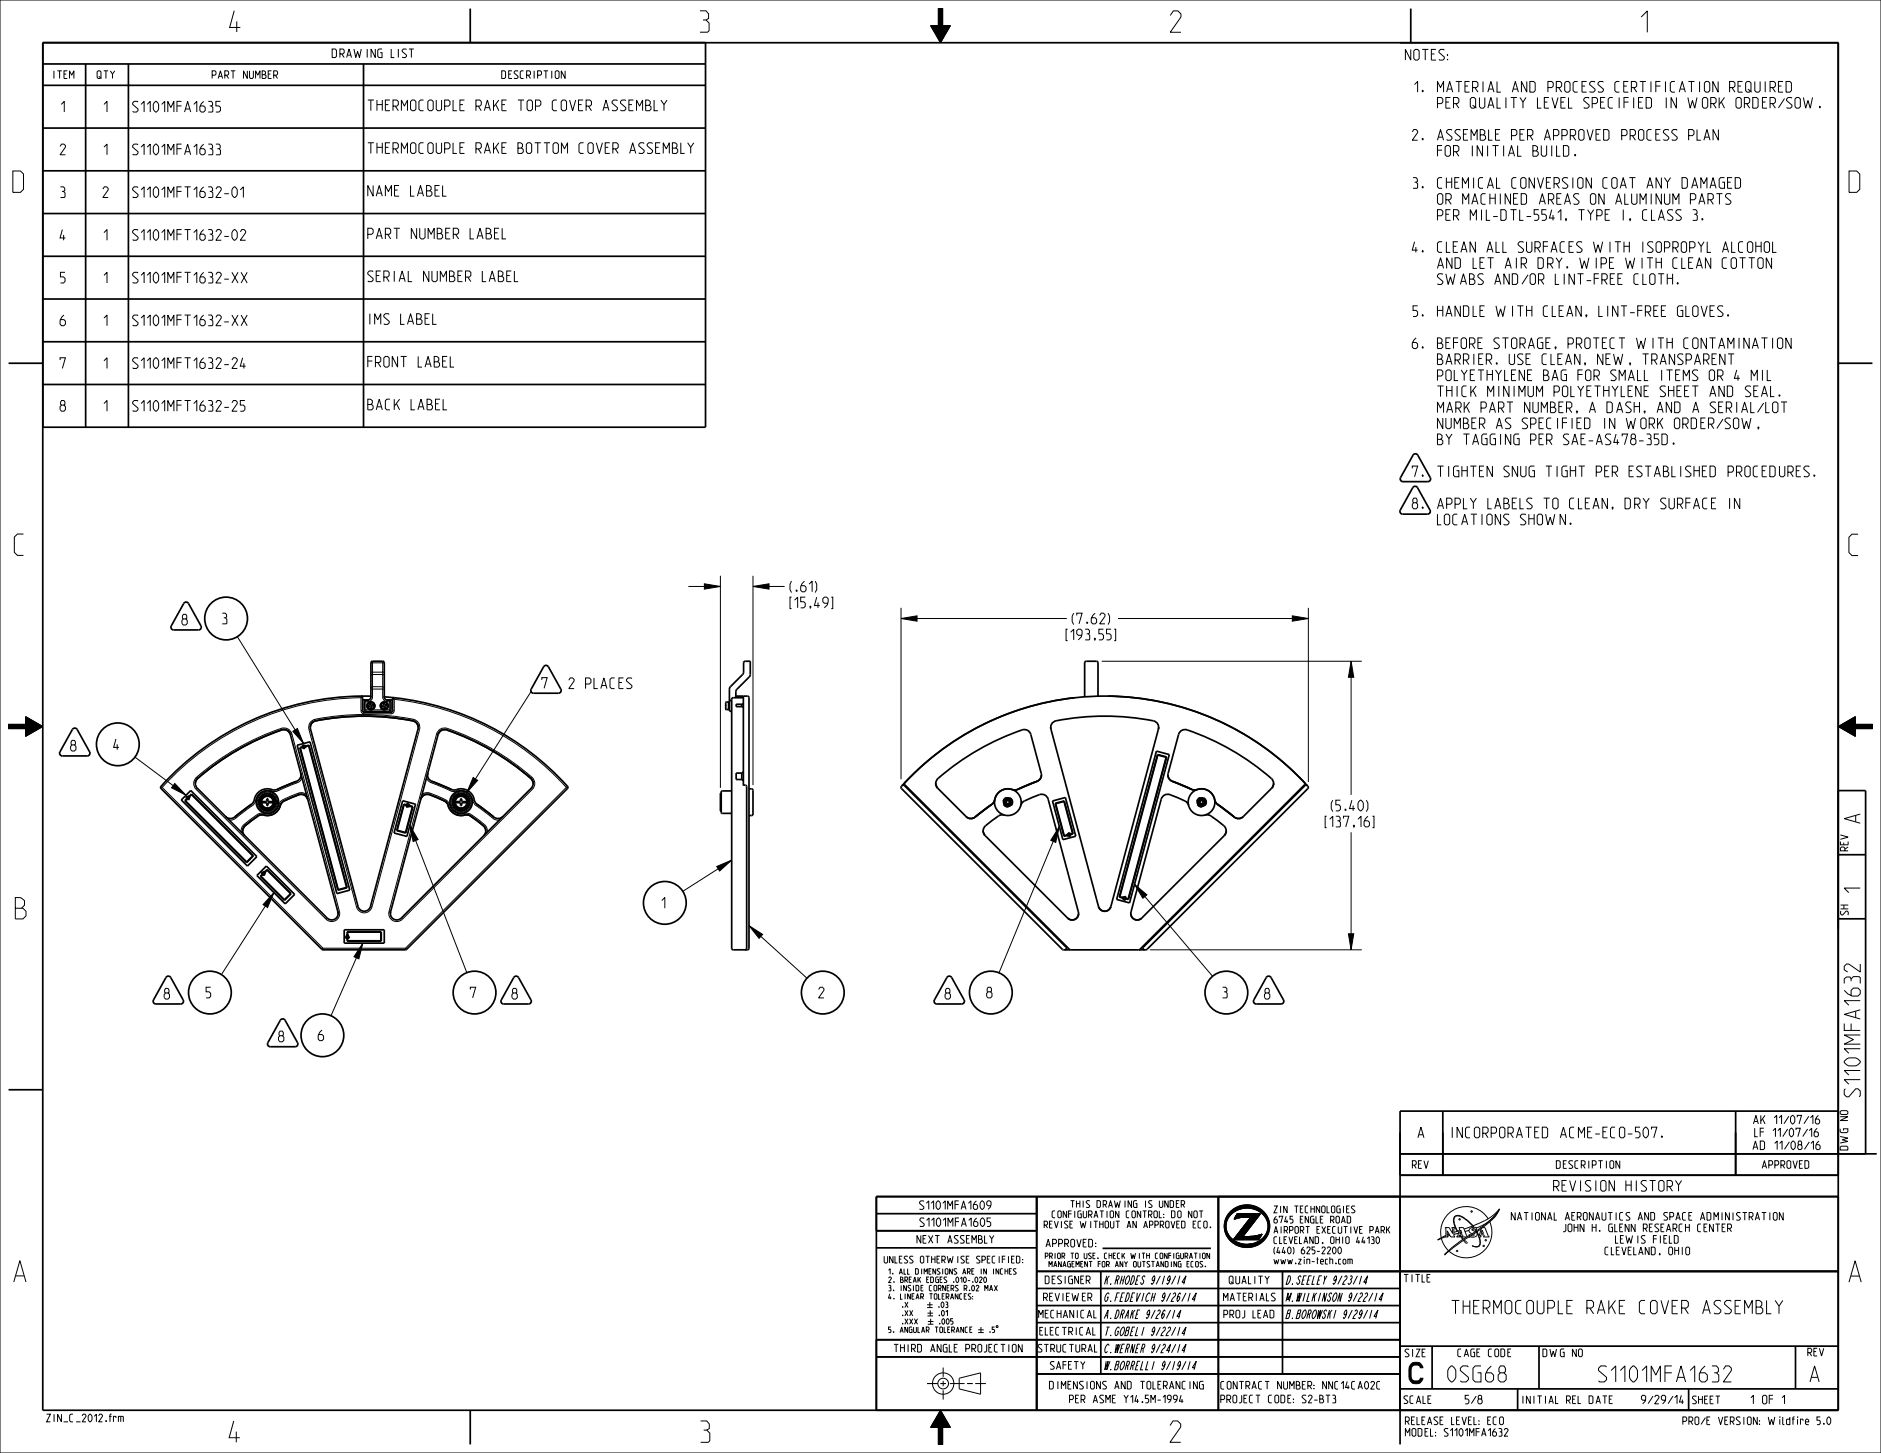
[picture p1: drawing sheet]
<svg xmlns="http://www.w3.org/2000/svg" width="559mm" height="432mm" viewBox="0 0 559 432" stroke-linecap="round" stroke-linejoin="round" font-family="sans-serif">
<g fill="none" stroke="#000" stroke-width=".3">
<path d="M0 0h558.8v431.8h-558.8zM278.8 2.5h1.2v5.1h2.3l-2.9 5.1-2.9-5.1h2.3zM526.3 76.6v3.2l-1.6-3.2v3.2M522.3 126.9l.2 .1-.1 .2zM522.5 127.1l-.2 .5M204.5 174.3h9.5M209.3 173.5l4.7 .8-4.7 .8zM214 171.1v63M223.7 174.3l4.8-.8v1.6zM223.7 171.1v62.2M223.7 174.3h9.4M70.5 189.2l19.7 31.8"/>
<path d="M110.2 199.7h4M110.2 197h4M110.7 196.5v10.6M113.7 196.5v10.6M267.7 183.8l4.7-.8v1.6zM267.7 180.6v51M267.7 183.8h49.2M327.3 196.5h77.3M332.1 183.8h56.6M383.9 183l4.8 .8-4.8 .8zM388.7 180.6v51.8M401.4 196.5l.8 4.8h-1.6z"/>
<path d="M401.4 196.5v39.7M2.5 215.3h5.1v-2.3l5.1 2.9-5.1 2.9v-2.3h-5.1zM83.5 216.5a2.46 2.46 0 0 1 3.2 1.6M83.5 216.5a75.9 75.9 0 0 0-25.1 14.5M83.5 216.5l.2 .4M86.7 218.1l14.1 52.8M86.7 218.1l-.4 .2M87 217.3l1.4-.8 1.8 4.5zM91.8 216.8l14.1 52.7M92.2 216.7l-.4 .1M93.7 213.7a2.46 2.46 0 0 0-1.9 3.1M93.7 213.7a75.9 75.9 0 0 1 29 0"/>
<path d="M93.7 213.7l.1 .5M107.2 206.9v.4M107.2 211.2a.95 .95 0 0 0 1 .9M107.2 207.3a80.9 80.9 0 0 0-59 26.7M107.2 207.3v3.9M107.2 211.2h.5M107.2 207.3h.5M108.2 211.7v.4M108.2 212.1h8M108.2 210.9h7.9M108.2 208.6h1M108.7 208.1v3.3"/>
<path d="M109.2 208.1v.5M110.2 200.8l.5-.3h3.1l.4 .3M110.2 204.4l.5-.3h3.1l.4 .3M110.2 207.1h.5M110.2 204.8h4M110.7 207.1a1.47 1.47 0 0 1-1.5 1.5M113.7 207.1a1.47 1.47 0 0 0 1.5 1.5M113.7 207.1h.5M115.2 208.1v.5M115.2 208.6h.9M115.7 208.1v3.3M116.2 211.7v.4"/>
<path d="M116.6 211.2h.5M116.6 207.8h.5M117.1 207.8a80.9 80.9 0 0 1 51.1 26.2M117.1 211.2a.95 .95 0 0 1-.9 .9M117.1 207.8v3.4M117.2 207.4l-.1 .4M122.7 213.7a2.46 2.46 0 0 1 1.9 3.1M122.7 213.7l-.1 .5M124.2 216.7l.4 .1M124.6 216.8l-14.1 52.7M129.7 218.1l-14.1 52.8M129.7 218.1l.5 .2"/>
<path d="M132.9 216.5a75.9 75.9 0 0 1 25.1 14.5M132.9 216.5a2.46 2.46 0 0 0-3.2 1.6M132.9 216.5l-.2 .4M157.8 205.5l-19.1 30M546.1 215.9l5.1-2.9v2.3h5.1v1.2h-5.1v2.3zM40.1 225l15.2 11.3M47.8 233.7l.4 .3M48.2 234l-.4 .3M48.2 234l47.8 47.8M51.9 232.8l3.4 3.5-4.3-2.2zM58.3 234.6l38.6 38.6M58.4 231a2.46 2.46 0 0 0-.1 3.6"/>
<path d="M58.4 231l.3 .3M58.6 234.2l-.3 .4M74.7 239l.3 .4M75 239.4l-5 3.8M75.5 237.7l.5 .1M76 237.8l-.5 1.1-.5 .5M80.7 235.1a3.5 3.5 0 0 0-4.7 2.7M80.8 234.7l-.1 .4M82.4 234.6l.2 .4M82.6 235l-1.2 .3-.7-.2M82.8 239.2a3.5 3.5 0 0 1-4.3 2.5M82.8 239.2l.5 .1"/>
<path d="M84.2 237.6l-1 .8-.4 .8M84.2 237.6l.2 .4M88.1 232.2l.2 .4M88.3 232.6l-5.7 2.4M88.6 235.7l1-.1 1.4 .5M88.6 235.7l-4.4 1.9M88.6 235.7l.2 .5M89.7 231.2l-.7 1-.7 .4M126.7 231.2l.7 1 .8 .4M127.8 235.7l4.5 1.9M127.8 235.7l-1-.1-1.4 .5M127.8 235.7l-.2 .5"/>
<path d="M128.2 232.6l5.6 2.4M128.3 232.2l-.1 .4M132.3 237.6l.9 .8 .4 .8M132.3 237.6l-.2 .4M133.6 239.2a3.5 3.5 0 0 0 4.3 2.5M133.6 239.2l-.5 .1M133.8 235l1.2 .3 .8-.2M134 234.6l-.2 .4M135.6 234.7l.2 .4M135.8 235.1a3.5 3.5 0 0 1 4.6 2.7M140.4 237.8l.5 1.1 .6 .5M140.6 231.1l1.3 .8-3.2 3.6z"/>
<path d="M140.9 237.7l-.5 .1M141.5 239.4l4.9 3.8M141.7 239l-.2 .4M157.8 234.2l.3 .4M158 231a2.46 2.46 0 0 1 .1 3.6M158 231l-.3 .3M158.1 234.6l-38.5 38.6M168.2 234l-47.7 47.8M168.2 234l.4 .3M168.6 233.7l-.4 .3M69.7 242.8l.3 .4M70 243.2l-1.1 .5h-.8"/>
<path d="M72.5 245l-.8 1.3v1M72.5 245l.3 .4M76.4 242.1l-3.9 2.9M76.4 242.1l.3 .4M78.5 241.7h-1.3l-.8 .4M78.5 241.7l-.2 .5M121.8 245.3l2.4 4.2-1.5 .6zM121.8 245.3l16.9 43.7M137.9 241.7h1.3l.8 .4M137.9 241.7l.2 .5M140 242.1l3.9 2.9M140 242.1l-.3 .4"/>
<path d="M143.9 245l.6 .8 .3 1.5M143.9 245l-.3 .4M146.4 243.2l1.1 .5h.8M146.7 242.8l-.3 .4M212.9 257.5l4.5-1.9-3.6 3.2zM217.4 255.6l-14.5 9.3M314.7 245.6l-1.1 4.7-1.4-.6zM314.7 245.6l-17.9 43.5M401.4 247.3v35M81.4 265.3l-1.9 4.4-1.3-.9zM81.4 265.3l-15.6 24.3M97.2 272.8l-.3 .4"/>
<path d="M100.8 270.9a2.38 2.38 0 0 1-1.1 2.6 2.38 2.38 0 0 1-2.8-.3M100.8 270.9l-.4 .1M105.9 269.5a2.38 2.38 0 0 0 2.3 1.8 2.38 2.38 0 0 0 2.3-1.8M106.4 269.4l-.5 .1M110 269.4l.5 .1M115.6 270.9a2.38 2.38 0 0 0 1.1 2.6 2.38 2.38 0 0 0 2.9-.3M115.6 270.9l.4 .1M119.2 272.8l.4 .4M222.5 275.1l4.1 2.6-1.1 1.2zM222.5 275.1l17.2 15.6M337 262.8l3.7 3.1-1.2 1zM337 262.8l23.2 27.3"/>
<path d="M400.6 277.5h1.6l-.8 4.8zM96 281.8h24.5M96 281.8v.5M96 281.8l-.4 .3M107.8 280.3l-1.2 4.7-1.4-.7zM107.8 280.3l-9.5 21.6M120.5 281.8l.3 .3M120.5 281.8v.5M341.6 282.3h63M366.2 359.4a6.7 6.7 0 0 1 7.5-.7 6.7 6.7 0 0 1 3.4 6.6 1.72 1.72 0 0 1-1.2 1.8 5.1 5.1 0 0 0-3.2-7.7 11.8 11.8 0 0 0-6.5 0zM445.5 359.3a17.2 17.2 0 0 1-7.9 5M445.5 359.3a12 12 0 0 1-6.9 5.7"/>
<path d="M445.5 359.3a21.6 21.6 0 0 1-6.9 6.5M445.5 359.3a10.3 10.3 0 0 1-4.1 4.8l-2.6 2M310.5 373.3h.6l.3-.2v-.5l-.3-.2h-.6v1.6M311.6 376.5v-1.6l.5 .9 .5-.9v1.6M311.8 373.3h.6l.2-.2v-.5l-.2-.2h-.6v1.6M312.2 373.3l.4 .7M313 376.5l.5-1.6 .5 1.6M313.2 376.1h.6M313.4 372.4v1.6M314.2 372.6l.2-.2 .6 .2v1.2l-.2 .2-.6-.2zM315.3 374.9v1.6l-.8-1.6v1.6M354.5 374.9h-.5l-.2 .2v1.2l.2 .2h.5"/>
<path d="M355.4 374.9l.6 .2v1.2l-.2 .2-.6-.2v-1.2zM356.5 372.4v1.6M357.2 372.6l.3-.2 .6 .2v1.2l-.3 .2-.6-.2zM357.3 375l-.6-.1-.2 .2v.2l.8 .8-.2 .4-.6-.1M358.1 376.2v.2zM359.3 372.4v1.6l-.8-1.6v1.6M363.7 364.4l.5-.4 .1 1.2 .5 1.5-.4 .5-.5-1.4zM364.1 362.1l1-.4-.6 1.1-.3 1.2-.5 .4zM364.4 367.2l.4-.5 1.1 1.4-.4 .6zM364.9 360.8l1.7-.6-1.5 1.5-1 .4zM365.4 360.2a6.7 6.7 0 0 1 8-1.5 6.7 6.7 0 0 1 3.6 7.2 6.8 6.8 0 0 1-7.6 4.8 6.8 6.8 0 0 1-5.7-6.9 6.2 6.2 0 0 1 1.7-3.6zM365.5 360.1l.7-.7 3.8-.4a6.8 6.8 0 0 0-3.4 1.2l-1.7 .6z"/>
<path d="M365.8 360.8l.2-.2a6.4 6.4 0 0 1 10.7 3.5l-.1 1.3-.5 1.3-1.7 1.8a6.4 6.4 0 0 1-10.2-3.8l.4-2.1zM365.9 368.1l2.3 1.3-1.1 .5-1.6-1.2zM366.5 368.3v.1M366.5 368.4h7.5zM366.5 368.4h7.4zM366.5 368.4h7.4M366.7 362.2v.1M366.8 362h.1M366.9 361.7h2l-2.2 .6zM366.9 361.7h2zM366.9 361.7h.1M367 361.7h3.2z"/>
<path d="M367 361.7h.1M367.1 369.9l1.1-.5a18.1 18.1 0 0 0 5.7 .5 7.2 7.2 0 0 1-6.8 0zM367.1 367.5h3.8l3.8-.4-.7 1.3h-7.5zM367.1 367.5h2.2zM367.1 367.5h.1M367.2 367.4h2.1zM367.2 367.4h.1M367.4 367.1h.1M367.4 360.8h7l-1.2 1.5h-2.1l.4-.6h-4.5zM367.5 360.8h6.9zM367.5 360.8h6.9M367.5 360.8h.1"/>
<path d="M367.5 360.8l-.8 1.4M367.7 366.8h.1M367.8 362l-1.1 .3M367.8 362h.1M368.9 361.7l-1.1 .3M368.9 361.7h.1M369.3 367.4v.1M369.3 367.4h.1M369.3 367.5h.1M369.3 367.5h1.6M369.5 367.1h.1M369.7 366.8h.1"/>
<path d="M370.2 361.7h-1.3M370.2 361.7h.1M370.2 361.7h1.3M370.9 367.5h.1M370.9 369.8a6.3 6.3 0 0 0 5-2.7l.9-.4-.5 .9a6.6 6.6 0 0 1-2.4 2.3zM371.1 362.3h2.1l-3.9 5.1h-2.1zM371.1 362.3h.1M371.4 362h.1M371.5 361.7h.1M371.6 361.7l-5.1 6.6M372.4 367.4l-1.5 .1M372.4 367.4h.1"/>
<path d="M373.2 362.3h.1M373.5 362h.1M373.6 361.7h.1M373.7 361.7h.1M373.8 367.1l-1.4 .3M373.8 367.1l1.1-.2-.2 .2zM373.8 367.1h.1M374 368.4h-.1M374 368.3h.1M374.4 360.8l-5.1 6.6M374.4 360.8h.1M374.5 367.5h.1"/>
<path d="M374.6 367.4l-.1 .1M374.6 367.4h.1M374.6 366.9h.3zM374.6 366.9l.3-.1zM374.9 366.8h.1M374.7 367.1h.1M374.8 366.8h.1M374.8 366.8l-1 .3M374.9 366.8l-.9 1.6M377.1 379.2l-.7 1M428.2 368l1 2.3 1.1 1.4M429.3 364.8h1.2l1 1.7v-1.4l-.2-.3h.9l-.3 .3v2.2l.3 .3h-1.2l-1.1-1.8v1.5l.3 .3h-1l.4-.3v-2.2z"/>
<path d="M429.6 367.1l-2.5 1.3 2.2-.8M430.5 366.7l-.6 .3M430.7 367.1l-.7 .2M431.5 366.4h-.1M432.6 371.8l.3-.3 .3 .3-.3 .3zM433 365.9a4.6 4.6 0 0 1-.8-4.3 2.92 2.92 0 0 1 3.5 1l2.1 2.2a.98 .98 0 0 0-1.4 .6 .98 .98 0 0 0 .9 1.2M433.3 366.5l-1.4 .3M433.3 362.4l.3-.3 .3 .3-.3 .3zM433.5 365.8l-1.6 .4M433.5 367l-.1 .3 .2 .3h-.9l.3-.3 .7-2.2-.3-.3h1.4l1.1 2.7M433.5 367h.1M433.5 367l1.1 1.3"/>
<path d="M433.9 365.5l.4 1h-.7zM433.9 365.6h.1M434.2 366.3l-.5 .1M435 368.5l.8 .7v.3l-.4-.2-.6-.7M435.3 362.2l1.4 1.2 1.3 1.4 .5-.1 .1 .8-.2-.1 1 1.9 .6-2.1M435.3 362.2a2.32 2.32 0 0 0-3.3-.5l-.2 1.6 1.1 2.6M435.3 362.2h.1M435.8 367.6h-1.5l.3-.3-.1-.3h-.8l1 1.2M436.4 365.6l-1.2 .4M436.7 367.1l-.3-.2v.3M436.9 360l.3-.3 .3 .3-.3 .3zM437.5 364.3l-2.6 1"/>
<path d="M437.7 366.8l.2 .2-.1 .2h-.8M437.9 365.2l-.6 .2M438.5 365.9l-5.7 3.7-3.6 3.1v.3l1.3-1.2M438.6 366.2a.97 .97 0 0 1 0 1.2 .97 .97 0 0 1-1.1 .3l-.7-.2-.3 .3v-.2M438.7 366.1l-5 3.2-3.2 2.5M440 364.8l-.1 .1M440.3 365.5l.4 1h-.7zM440.5 364.8h.6l1 2.5 .3 .3h-1.7l.3-.3-.1-.3h-1l-.1 .3 .2 .3h-.5l.2 .9a1.42 1.42 0 0 1-.3 1.8 1.42 1.42 0 0 1-1.8 0l-.3-.1a1.45 1.45 0 0 0 2.3-.5l-.1-1.5-.2-.6h-.2l.2-.2-.6-1.3a.89 .89 0 0 0-1.4-.8l.1 .3 .9 .4M440.8 370l.3 .3-.3 .3-.3-.3zM441.4 368.3l.3 .3-.3 .3-.3-.3zM442.1 362.2a7.6 7.6 0 0 0-9.4-3.1 7.6 7.6 0 0 0-4.5 8.7M442.6 363.1a7.6 7.6 0 0 1-2.6 9.3 7.6 7.6 0 0 1-9.5-.6"/>
<path d="M264.7 394.4h-.7v.7h.4l.3 .2v.5l-.3 .2h-.4M265.4 395.7l.1 .2zM267.4 396l.5-1.6 .4 1.6M267.5 395.5h.7M269.6 394.4v1.6l-.8-1.6v1.6M270.9 394.4h-.6l-.2 .2v1.2l.2 .2h.6v-.9h-.3M271.4 394.4v1.4l.2 .2 .6-.2v-1.4M272.7 394.4v1.6h.6M273.8 396l.4-1.6 .5 1.6M273.9 395.5h.6M275.2 395.3h.6l.2-.2v-.5l-.2-.2h-.6v1.6M275.4 387.8h1.7"/>
<path d="M275.4 388.6h1.7M275.5 390.2h1.7M275.5 391.1h1.7M275.5 395.3l.5 .7M275.6 392.7h1.7M275.6 393.5h1.7M276.2 386.9v1.7M276.4 389.4v1.7M276.5 391.9v1.6M277.8 394.4h.9M278.2 394.4v1.6M278.9 388.3l.1 .2z"/>
<path d="M279 390.8l.1 .2zM279.1 393.3l.1 .2zM279.2 394.6l.2-.2 .6 .2v1.2l-.2 .2-.6-.2zM279.7 387.2l.4-.3 .3 .5v.7l-.3 .5-.5-.5zM279.9 392.1l.4-.2 .3 .5v.7l-.3 .4-.5-.4zM280.1 389.4l.4 .5v.7l-.3 .5-.5-.5v-.7zM280.5 394.4v1.6h.6M280.9 386.9h.4l.2 .3-.2 .4M281 389.9l.5-.5v1.7M281.1 387.6l.5 .3v.6l-.7 .1M281.2 392.1l.4-.2 .3 .5v.7l-.3 .4-.5-.4zM281.5 395.1h.5"/>
<path d="M282.3 394.4h-.8v1.6h.8M282.7 395.3h.6l.2-.2v-.5l-.2-.2h-.6v1.6M283.1 395.3l.4 .7M283.1 391.9h-.7v.7h.5l.2 .2v.5l-.2 .2h-.5M284 396l.5-1.6 .5 1.6M284.2 395.5h.6M286.3 394.4v1.6l-.9-1.6v1.6M287.4 394.4h-.4l-.3 .2v1.2l.3 .2h.4M288.1 395.1h.5M288.8 394.4h-.7v1.6h.7M290.6 396h1.6M290.6 395.2h1.6"/>
<path d="M291.4 394.4v1.6M308.6 391.7v-2.3l.6 1.3 .7-1.3v2.3M309.5 399.7l-.8-.2-.3 .4v.3l1.1 1v.3l-.3 .3-.8-.2M310 385.6h.8l.4-.3v-.7l-.4-.3h-.8v2.3M363.6 390.7h.8l.3-.4v-.6l-.3-.3h-.8v2.3M378.8 384.5l-.8-.2-.3 .3v.4l1.1 .9-.3 .7-.8-.2M275.4 411.2h3.2M279.4 411.2h1.6M279.4 419.1l2.9 5.1h-2.3v5.1h-1.2v-5.1h-2.3zM280.2 406.4v2.8M280.2 410.4v1.6M280.2 413.1v2.8"/>
<path d="M282.2 411.2h4.3M285 409.6l6.3-1.6v6.3l-6.3-1.6zM287.3 411.2h1.6M289.7 411.2h3.2M469.3 400.9h.4l.4 .3v1.7l-.4 .3h-.4l-.4-.3v-1.7z"/>
<circle cx="280.2" cy="411.2" r="3.2"/>
<circle cx="280.2" cy="411.2" r="1.59"/>
</g>
<g fill="#000">
<path d="M278.8 2.5h1.2v5.1h2.3l-2.9 5.1-2.9-5.1h2.3zM209.3 173.5l4.7 .8-4.7 .8zM223.7 174.3l4.8-.8v1.6zM267.7 183.8l4.7-.8v1.6zM383.9 183l4.8 .8-4.8 .8zM401.4 196.5l.8 4.8h-1.6zM2.5 215.3h5.1v-2.3l5.1 2.9-5.1 2.9v-2.3h-5.1zM546.1 215.9l5.1-2.9v2.3h5.1v1.2h-5.1v2.3zM51.9 232.8l3.4 3.5-4.3-2.2zM87 217.3l1.4-.8 1.8 4.5zM140.6 231.1l1.3 .8-3.2 3.6zM121.8 245.3l2.4 4.2-1.5 .6z"/>
<path d="M212.9 257.5l4.5-1.9-3.6 3.2zM314.7 245.6l-1.1 4.7-1.4-.6zM81.4 265.3l-1.9 4.4-1.3-.9zM222.5 275.1l4.1 2.6-1.1 1.2zM337 262.8l3.7 3.1-1.2 1zM107.8 280.3l-1.2 4.7-1.4-.7zM400.6 277.5h1.6l-.8 4.8zM365.5 360.1l.7-.7 3.8-.4a6.8 6.8 0 0 0-3.4 1.2l-1.7 .6zM366.2 359.4a6.7 6.7 0 0 1 7.5-.7 6.7 6.7 0 0 1 3.4 6.6 1.72 1.72 0 0 1-1.2 1.8 5.1 5.1 0 0 0-3.2-7.7 11.8 11.8 0 0 0-6.5 0zM363.7 364.4l.5-.4 .1 1.2 .5 1.5-.4 .5-.5-1.4zM364.1 362.1l1-.4-.6 1.1-.3 1.2-.5 .4zM364.4 367.2l.4-.5 1.1 1.4-.4 .6z"/>
<path d="M364.9 360.8l1.7-.6-1.5 1.5-1 .4zM365.9 368.1l2.3 1.3-1.1 .5-1.6-1.2zM367.5 360.8h6.9zM371.1 362.3h2.1l-3.9 5.1h-2.1zM366.9 361.7h2l-2.2 .6zM366.9 361.7h2zM367.2 367.4h2.1zM367.1 367.5h2.2zM367.1 369.9l1.1-.5a18.1 18.1 0 0 0 5.7 .5 7.2 7.2 0 0 1-6.8 0zM367 361.7h3.2zM367.1 367.5h3.8l3.8-.4-.7 1.3h-7.5zM366.5 368.4h7.4z"/>
<path d="M366.5 368.4h7.5zM367.4 360.8h7l-1.2 1.5h-2.1l.4-.6h-4.5zM374.6 366.9l.3-.1zM373.8 367.1l1.1-.2-.2 .2zM374.6 366.9h.3zM370.9 369.8a6.3 6.3 0 0 0 5-2.7l.9-.4-.5 .9a6.6 6.6 0 0 1-2.4 2.3zM279.4 419.1l2.9 5.1h-2.3v5.1h-1.2v-5.1h-2.3z"/>
</g>
<g fill="none" stroke="#000" stroke-width=".51">
<path d="M12.7 12.7h533.4v406.4h-533.4zM12.7 12.7h196.9v114.3h-196.9zM12.7 19h196.9M25.4 19v108M38.1 19v108M108 19v108M139.7 2.5v10.2M419.1 2.5v10.2M12.7 25.4h196.9M12.7 38.1h196.9M12.7 50.8h196.9M12.7 63.5h196.9"/>
<path d="M12.7 76.2h196.9M12.7 88.9h196.9M2.5 107.9h10.2M12.7 101.6h196.9M12.7 114.3h196.9M546.1 107.9h10.2M420 135l.8-.1 .4 .4 3.7 6.6 .1 .6-.3 .4-.5 .2h-7.4l-.7-.4v-.8zM419.9 144.7l.8-.1 .4 .3 3.7 6.7 .1 .5-.3 .5-.5 .2h-7.4l-.7-.4v-.8zM54.8 179.1l.8-.1 .4 .3 3.7 6.7 .1 .5-.3 .5-.5 .2h-7.4l-.7-.4v-.8zM110.4 196.6l3.3-.1 .4 .2 .1 10.4a1.35 1.35 0 0 0 1.7 1.1l.2 .4v2.3l-.2 .5h-7.2l-.5-.5v-2.3l.5-.5a1.15 1.15 0 0 0 1.5-1v-10.1zM161.7 197.9l.8-.1 .4 .3 3.7 6.7 .1 .5-.3 .5-.5 .2h-7.4l-.7-.4v-.8zM21.7 216.6l.8-.2 .4 .4 3.7 6.6 .1 .6-.3 .5-.5 .2h-7.4l-.7-.5v-.8z"/>
<path d="M93.8 214.2l-1.2 .7-.4 1.2M93.8 214.2a1.98 1.98 0 0 0-1.6 2.5l14.2 52.7a1.91 1.91 0 0 0 1.8 1.4 1.91 1.91 0 0 0 1.8-1.4l14.2-52.7a1.98 1.98 0 0 0-1.6-2.5M93.8 214.2a75.4 75.4 0 0 1 28.8 0M107.2 206.9a81 81 0 0 0-59.5 27l.1 .4 48.2 48 24.6-.1 48-47.9 .1-.4a80.9 80.9 0 0 0-51.5-26.5M107.2 206.9l.5 .4v3.9l.5 .5 8.2-.1 .2-.4v-3.4l.2-.3 .4-.1M107.2 206.9h3M107.7 208h1.9M114.2 207.1l3 .3M114.8 208h1.8M122.6 214.2l1.2 .7 .4 1.2M130.8 217.3l.7-.4a3.7 3.7 0 0 1 2.8 .6 70.6 70.6 0 0 1 23.9 14.5l.2 1.2-.6 1-38.6 38.6a1.9 1.9 0 0 1-2.3 .3 1.9 1.9 0 0 1-.9-2.1l14.2-52.7zM216.7 210.9l.2 .5h.5"/>
<path d="M217.4 208.1l-1 .5v2.3h.3M218.6 207.4l.1-2.3 4.2-4.4v-4.2h-1.5l-.4 .2-.2 3.5-4 4.1-.1 6.6M218.6 206.9h2.2v26.6M220.4 210l.4 .1M220.4 209.3h-1.7v.7h1.7M220.4 209.3v.7M220.8 209.2l-.4 .1M222 206.9l.5 .4v74.5l-.5 .5h-4.2l-.4-.5v-74l.4-.4h3M312.1 216.1l.1 .6M312.2 216.7a1.98 1.98 0 0 1 1.5-2.5 71.4 71.4 0 0 1 29.7 .3l.7 1v1.2M312.2 216.7l14.1 52.7a1.91 1.91 0 0 0 1.9 1.4 1.91 1.91 0 0 0 1.8-1.4l14.1-52.7M326.2 207l-.1-10.3-.4-.2h-3l-.5 .5v10.1"/>
<path d="M329.2 206.9a81 81 0 0 1 59.5 27l-.2 .4-48.1 48-24.7-.1-47.9-47.9-.1-.4a80.9 80.9 0 0 1 51.5-26.5M344.2 216.1l-.1 .6M53.9 237.7l2.8-2.8 19.6 19.7-2.8 2.8zM55.4 237l.9-.3-.3 .8zM58.7 231.3a71.4 71.4 0 0 1 25.8-14.5l1.1 .5 .7 1 14.1 52.7a1.91 1.91 0 0 1-.9 2.1 1.91 1.91 0 0 1-2.3-.3l-38.6-38.6a1.98 1.98 0 0 1 .1-2.9zM74.7 239l-5 3.8M78.9 238.2l.3-.1 .2-.7 .3 .7 .2 .1M78.9 238.5l.3 .1 .2 .8 .3-.8 .2-.1M79 238.2v.4M79.2 238h.4M79.2 238.8h.4M79.8 238.2v.4"/>
<path d="M82.4 234.6l-.8 .2a4.5 4.5 0 0 0-5.4 1.3l-1 2.4-.5 .5M88.1 232.2l-5.7 2.4M88.3 221.5l3.8-1.1 11.8 44.1-3.8 1.1zM89.4 230.3v-.5a1.98 1.98 0 0 1-1.3 2.4M90 221.6l.9 .1-.7 .6zM91.4 237.5a2.1 2.1 0 0 0-3.2-1.1l-2.6 1.1a3.3 3.3 0 0 0-2.7 2.8 4.4 4.4 0 0 1-5.2 1.8l-1 .4-3.9 2.9M119.6 238l3.9 1-2.6 9.6-3.8-1.1zM121.1 238.9l.7 .6-.9 .2zM125 237.5a2.1 2.1 0 0 1 3.3-1.1l2.5 1.1a3.3 3.3 0 0 1 2.7 2.8 4.4 4.4 0 0 0 5.3 1.8l.9 .4 3.9 2.9M127 230.3l.1-.5a1.98 1.98 0 0 0 1.2 2.4M128.3 232.2l5.7 2.4M134 234.6l.8 .2a4.5 4.5 0 0 1 5.4 1.3l1 2.4 .5 .5"/>
<path d="M136.5 238.2l.2-.1 .3-.7 .2 .7 .3 .1M136.5 238.5l.2 .1 .3 .8 .2-.8 .3-.1M136.6 238.2v.4M136.8 238h.4M136.8 238.8h.4M137.4 238.2v.4M141.7 239l5 3.8M220.4 231.7l.4 .3M220.4 229.7h-1.7v2h1.7M220.4 229.7v2M220.8 229.4l-.4 .3M220.8 233.3l.7 .1 .3 .4v48l-.5 .5"/>
<path d="M223.2 234.4l.5 .5v7l-.2 .4-1 .1M268 233.5h.7l48 48 .1 .5-.5 .3M294.7 239l-5 3.8M302.3 234.6l-.7 .2a4.5 4.5 0 0 0-5.5 1.3l-.9 2.4-.5 .5M303.3 239.4l.7-1.2 1.6-.7a9.9 9.9 0 0 1 4.4-1.4l.7 .4 .7 1 9 33.5a1.9 1.9 0 0 1-.9 2.1 1.9 1.9 0 0 1-2.3-.3M308.1 232.2a1.98 1.98 0 0 0 1.2-2.4l-3.1-11.5a1.98 1.98 0 0 0-2.5-1.4 71.4 71.4 0 0 0-25.5 15.1l-.2 1.2 .6 1 8.4 8.5a1.98 1.98 0 0 0 2.7 .1M308.1 232.2l-5.8 2.4M309.4 230.4l-.3 .9-1 .9M312.7 238l3.8-1 3.1 11.5-3.8 1zM343.5 223.2l3.9 1-11.8 44.1-3.9-1zM347 230.4l.5 1.3 .8 .5M348.3 232.2a1.98 1.98 0 0 1-1.3-2.4l3.1-11.5a1.98 1.98 0 0 1 2.6-1.4 71.4 71.4 0 0 1 25.5 15.1l.1 1.2-.5 1-8.5 8.5a1.99 1.99 0 0 1-2.6 .1"/>
<path d="M348.3 232.2l5.7 2.4M353.1 239.4l-.8-1.2-1.5-.7a9.9 9.9 0 0 0-4.4-1.4l-.8 .4-.6 1-9 33.5a1.91 1.91 0 0 0 .9 2.1 1.91 1.91 0 0 0 2.3-.3M354 234.6l.8 .2a4.5 4.5 0 0 1 5.4 1.3l.9 2.4 .6 .5M361.7 239l5 3.8M388.4 233.5h-.7l-48 48-.1 .5 .4 .3M546.1 234.9h8.1v108M67 242.7a1.98 1.98 0 0 0 2.7 .1M72.8 245.4l-.6 .8-.1 .7M72.8 245.4a1.98 1.98 0 0 0-.1 2.9M77.9 259.4l.8-.3-.3 .9zM79.1 257.4l8.4 8.4-2.8 2.8-8.4-8.4zM143.6 245.4l.6 .8 .1 .7"/>
<path d="M143.6 245.4a1.98 1.98 0 0 1 .1 2.9M149.4 242.7a1.98 1.98 0 0 1-2.7 .1M292.1 246.8l.1 .8 .5 .7M292.1 246.8l.1 .8 .5 .7 24.5 24.5M298.3 242.2l-1.4 .1-1.4 1a9.9 9.9 0 0 0-3.4 3.1v.4M316.9 248.2l.8-.6 .2 .8zM358 242.2l1.4 .1 1.4 1a9.9 9.9 0 0 1 3.4 3.1l.1 .4M364.3 246.8l-.2 .8-.4 .7-24.5 24.5M364.3 246.8l-.2 .8-.4 .7M546.1 254h8.1M100.4 271l.1 .5M102.3 276.3h11.9v4h-11.9z"/>
<path d="M103.2 277.8l.4 .8h-.8zM116 271v.5M320.4 271.5a1.9 1.9 0 0 1-1.2 1.8 1.9 1.9 0 0 1-2-.5M333.4 266.8l.9-.2-.2 .8zM335.9 271.5a1.91 1.91 0 0 0 1.2 1.8 1.91 1.91 0 0 0 2.1-.5M546.1 273h8.1M49.5 290.3l.8-.2 .4 .4 3.7 6.7 .1 .5-.3 .5-.5 .2h-7.4l-.7-.4v-.8zM152.8 290.3l.8-.2 .4 .4 3.7 6.7 .1 .5-.3 .5-.5 .2h-7.4l-.7-.4v-.8zM281.5 290.3l.8-.2 .4 .4 3.7 6.7 .1 .5-.3 .5-.5 .2h-7.4l-.7-.4v-.8zM318 282.3l-49.2-49.1-.1-.4a81.2 81.2 0 0 1 119 0l-.2 .4-49.2 49.1M376.4 290.3l.8-.2 .4 .4 3.7 6.7 .1 .5-.3 .5-.5 .2h-7.4l-.7-.4v-.8zM83.5 303l.8-.2 .4 .4 3.7 6.7 .1 .5-.3 .5-.5 .2h-7.4l-.7-.4v-.8z"/>
<path d="M2.5 323.8h10.2M428.6 330.2v19M515.6 330.2v19M546.1 330.2h-130.2v99.1M308 355.6v63.5M361.9 355.6v63.5M415.9 342.9h141.6M415.9 349.2h130.2M546.1 355.6h-285.8v63.5M260.3 365.8h47.7M260.3 360.7h47.7M260.3 370.8h47.7"/>
<path d="M308 377.8h238.1M327 377.8v30.5M327.6 371h32.1M381 377.8v30.5M260.3 398.1h155.6M308 393.1h107.9M308 388h107.9M308 382.9h107.9M139.7 419.1v10.2M260.3 403.2h155.6M308 408.3h107.9M415.9 412.7h130.2"/>
<path d="M415.9 400h130.2M425.4 400v12.7M450.8 412.7v6.4M457.2 400v12.7M501.6 412.7v6.4M533.4 400v12.7"/>
<circle cx="67.2" cy="183.8" r="6.4"/>
<circle cx="110.2" cy="209.8" r="1.18"/>
<circle cx="114.2" cy="209.8" r="1.18"/>
<circle cx="35" cy="221.2" r="6.4"/>
<circle cx="299.4" cy="238.4" r="4"/>
<circle cx="299.4" cy="238.4" r="1.18"/>
<circle cx="299.4" cy="238.4" r=".9"/>
<circle cx="299.4" cy="238.4" r=".71"/>
<circle cx="356.9" cy="238.4" r="4"/>
<circle cx="356.9" cy="238.4" r="1.18"/>
<circle cx="356.9" cy="238.4" r=".9"/>
<circle cx="356.9" cy="238.4" r=".71"/>
<circle cx="197.5" cy="268.3" r="6.4"/>
<circle cx="62.4" cy="295" r="6.4"/>
<circle cx="141" cy="295" r="6.4"/>
<circle cx="244.4" cy="295" r="6.4"/>
<circle cx="294.4" cy="295" r="6.4"/>
<circle cx="364.3" cy="295" r="6.4"/>
<circle cx="95.8" cy="307.7" r="6.4"/>
</g>
<path d="M300.1 238.4a.65 .65 0 0 0-.9-.6 .65 .65 0 0 0-.3 1 .65 .65 0 0 0 1.1-.2l.1-.2M300.3 238.4a.89 .89 0 0 0-1.2-.8 .89 .89 0 0 0-.3 1.4 .89 .89 0 0 0 1.4-.3l.1-.3M300.6 238.4a1.2 1.2 0 0 0-1.7-1.1 1.2 1.2 0 0 0-.3 2 1.2 1.2 0 0 0 1.9-.5l.1-.4M300.9 238.4a1.51 1.51 0 0 0-2.1-1.4 1.51 1.51 0 0 0-.4 2.5 1.51 1.51 0 0 0 2.4-.6l.1-.5M357.6 238.4a.65 .65 0 0 0-.9-.6 .65 .65 0 0 0-.2 1 .65 .65 0 0 0 1-.2l.1-.2M357.8 238.4a.89 .89 0 0 0-1.2-.8 .89 .89 0 0 0-.3 1.4 .89 .89 0 0 0 1.5-.3v-.3M358.2 238.4a1.2 1.2 0 0 0-1.7-1.1 1.2 1.2 0 0 0-.4 2 1.2 1.2 0 0 0 2-.5l.1-.4M358.5 238.4a1.51 1.51 0 0 0-2.2-1.4 1.51 1.51 0 0 0-.4 2.5 1.51 1.51 0 0 0 2.5-.6l.1-.5" fill="none" stroke="#000" stroke-width=".3" stroke-dasharray="1.7 1.1" stroke-linecap="butt"/>
<!-- layer: 003_AXES_OTHER -->
<path d="M220.8 206.9h1.2M55.2 236.9l1.3-.5 .4-.4 18.4 18.3-2 2-18.4-18.3 .7-.7zM56.5 236.4l.4-.3 18.2 18.2-1.8 1.9-18.2-18.2 .5-.6 .4 .4zM89.1 222.2l.9-.3-.2-.5 1.4 .3-1.1 .9-.1-.5-.8 .2 11.3 42.1 2.5-.7-11.3-42.1h-.5l.6-.1 11.3 42.3-2.7 .7zM119.9 239l.9 .2 .2-.5 1.1 .9-1.4 .2 .1-.5-.8-.2-2 7.6 2.5 .7 2-7.6-.4-.3 .6 .2-2.1 7.9-2.8-.8zM222.5 234.4h.7M313.5 238.7l2.7-.7 2.6 9.8-.9 .2 .1 .5-1.3-.2 1-.9 .2 .5 .7-.2-2.5-9.5-2.5 .6 2.6 9.6h.5l-.6 .1zM343.9 224.2l2.7 .8-11.4 42.3-.9-.2-.1 .5-1.1-.9 1.4-.3-.1 .6 .7 .2 11.3-42.2-2.4-.6-11.3 42.1 .4 .2-.6-.1zM77.6 259.4l1.3-.5-.4 1.3-.4-.4-.6 .6 7 7 1.8-1.8-7-7-.4 .2 .4-.4 7.2 7.2-2 2-7.2-7.2 .7-.7zM103.1 276.9h10.2v2.8h-10.2v-.9h-.5l.6-1.3 .6 1.3h-.5v.8h9.8v-2.6h-9.8l-.2 .5z" fill="none" stroke="#000" stroke-width=".51"/>
<!-- layer: 008_THREADS -->
<g fill="none" stroke="#000" stroke-width=".51">
<circle cx="299.4" cy="238.4" r="1.27"/>
<circle cx="356.9" cy="238.4" r="1.27"/>
</g>
<!-- layer: 12__DATUM_AXES -->
<g fill="none" stroke="#000" stroke-width=".51">
<path d="M109.9 209.6v.4M110 210l.2 .2 .3-.1M110.2 209.3l.2 .2M110.2 209.3l-.3 .2M110.5 209.5l.1 .3M110.6 209.8l-.1 .1M113.7 209.8l.2 .2M113.9 209.6l-.2 .2M114 210l.2 .2 .2-.1M114.2 209.3l.1 .2M114.2 209.3l-.3 .2M114.5 209.5l.1 .3-.2 .1"/>
<path d="M215.6 209.6v.2M215.8 210.9h.6M215.8 208.6h.6M214.6 235h2.8M214.6 241.7h2.8"/>
</g>
<!-- layer: 21__CHAMFERS -->
<g fill="none" stroke="#000" stroke-width=".51">
<circle cx="299.4" cy="238.4" r=".49"/>
<circle cx="356.9" cy="238.4" r=".49"/>
</g>
<!-- layer: 21__CUTS -->
<g fill="none" stroke="#000" stroke-width=".51">
<path d="M76.9 238.5h.4l.2 .8 .7 .8-.1 .4-.9-1.1zM77.6 238.5h1.3M77.6 238.2h1.3M77.7 236.6l.4-.3 .1 .3-.5 .6-.4 1h-.4l.3-.9zM78.3 236.1l1.4-.2 .8 .2-.1 .4-.8-.2-1.1 .2zM78.7 238.2v.3M79.9 238.5h1.4M79.9 238.2h1.4M80.2 238.2v.3M80.8 236.3l.7 .6 .4 1.3h-.3l-.4-1-.6-.6zM81.6 238.5h.3l-.2 .9-.9 1.1-.2-.4 .6-.5zM134.5 238.5h.4l.2 .8 .7 .8-.2 .4-.9-1.1z"/>
<path d="M135.1 238.5h1.4M135.1 238.2h1.4M135.2 236.6l.4-.3 .2 .3-.6 .6-.3 1h-.4l.2-.9zM135.9 236.1l1.3-.2 .9 .2-.2 .4-.7-.2-1.1 .2zM136.3 238.2v.3M137.5 238.5h1.4M137.5 238.2h1.4M137.7 238.2v.3M138.4 236.3l.6 .6 .5 1.3h-.4l-.4-1-.5-.6zM139.1 238.5h.4l-.2 .9-.9 1.1-.2-.4 .7-.8zM214.3 235.7h-.3v5.3h.3M78.5 240.3l1.1 .2 .8-.2 .1 .3-1.3 .3-.9-.3z"/>
<path d="M136.1 240.3l1.1 .2 .7-.2 .2 .3-1.3 .3-.9-.3z"/>
<circle cx="79.4" cy="238.4" r="2.65"/>
<circle cx="79.4" cy="238.4" r="1.98"/>
<circle cx="79.4" cy="238.4" r="1.89"/>
<circle cx="137" cy="238.4" r="2.65"/>
<circle cx="137" cy="238.4" r="1.98"/>
<circle cx="137" cy="238.4" r="1.89"/>
</g>
<path d="M77.8 238.2a1.65 1.65 0 0 1 1.6-1.5 1.65 1.65 0 0 1 1.7 1.5M77.8 238.5a1.65 1.65 0 0 0 1.6 1.5 1.65 1.65 0 0 0 1.7-1.5M135.3 238.2a1.65 1.65 0 0 1 1.7-1.5 1.65 1.65 0 0 1 1.6 1.5M135.3 238.5a1.65 1.65 0 0 0 1.7 1.5 1.65 1.65 0 0 0 1.6-1.5" fill="none" stroke="#000" stroke-width=".3"/>
<!-- layer: 21__ROUNDS -->
<g fill="none" stroke="#000" stroke-width=".51">
<path d="M109.7 209.8h-.5l.1 .2h.7M110.2 209.3v-.5h-.3v.8M110.4 209.5h.7l.1 .3h-.6M110.5 209.9v.8h-.3v-.5M113.7 209.8h-.5v.2h.8M114.2 209.3v-.5h-.3v.8M114.3 209.5h.8v.3h-.5M114.4 209.9v.8h-.2v-.5M215.6 210.7h.1M215.6 210.7l.2 .2M215.6 209.8h.1M215.6 209.5h.1"/>
<path d="M215.6 208.8v1.9M215.6 208.8h.1M215.8 208.6l-.2 .2M214.6 235l-.3 .4v6l.3 .3"/>
<circle cx="110.2" cy="209.8" r="1.11"/>
<circle cx="114.2" cy="209.8" r="1.11"/>
<circle cx="79.4" cy="238.4" r="3.3"/>
<circle cx="137" cy="238.4" r="3.3"/>
</g>
<g fill="none" stroke="#000" stroke-width=".3">
<path d="M109.3 210l.3 .5 .6 .2M109.9 208.8l-.5 .4-.2 .6M110.2 208.8l.6 .2 .3 .5M111.1 209.8l-.1 .5-.5 .4M113.3 210l.3 .5 .6 .2M113.9 208.8l-.5 .4-.2 .6M114.2 208.8l.5 .2 .4 .5M115.1 209.8l-.2 .5-.5 .4"/>
<circle cx="79.4" cy="238.4" r="3"/>
<circle cx="137" cy="238.4" r="3"/>
</g>
<g font-size="8.3">
<text x="68.2" y="9.5">4</text>
<text x="207.9" y="9.6">3</text>
<text x="347.7" y="9.6">2</text>
<text x="487.6" y="9.6">1</text>
<text x="3.8" y="57.2">D</text>
<text x="549.3" y="57.2">D</text>
<text x="4.3" y="165.1">C</text>
<text x="549.3" y="165.1">C</text>
<text x="4.6" y="273.1">B</text>
<text x="4.1" y="381">A</text>
<text x="549.3" y="381">A</text>
<text x="418.6" y="411.2">C</text>
<text x="68.1" y="428.6">4</text>
<text x="208.1" y="428.6">3</text>
<text x="347.6" y="428.6">2</text>
</g>
<g font-size="6.2">
<text x="552.6" y="244.3" transform="rotate(-90 552.6 244.3)">A</text>
<text x="552.6" y="265.8" transform="rotate(-90 552.6 265.8)">1</text>
<text x="552.6" y="329.7" transform="rotate(-90 552.6 329.7)">S1101MFA1632</text>
<text x="430.2" y="410.7">0SG68</text>
<text x="473" y="410.7">S1101MFA1632</text>
<text x="537.9" y="410.7">A</text>
</g>
<text font-size="5.2" x="431.5" y="390.4">THERMOCOUPLE RAKE COVER ASSEMBLY</text>
<g font-size="4.1">
<text x="417.5" y="17.9">NOTES:</text>
<text x="418.9" y="27.4">1.</text>
<text x="427" y="27.4">MATERIAL AND PROCESS CERTIFICATION REQUIRED</text>
<text x="17.9" y="33.3">1</text>
<text x="30.6" y="33.3">1</text>
<text x="39.4" y="33.3">S1101MFA1635</text>
<text x="109.3" y="32.9">THERMOCOUPLE RAKE TOP COVER ASSEMBLY</text>
<text x="427" y="32.1">PER QUALITY LEVEL SPECIFIED IN WORK ORDER/SOW.</text>
<text x="418.9" y="41.7">2.</text>
<text x="427" y="41.7">ASSEMBLE PER APPROVED PROCESS PLAN</text>
<text x="17.9" y="46">2</text>
<text x="30.6" y="46">1</text>
<text x="39.4" y="46">S1101MFA1633</text>
<text x="109.3" y="45.6">THERMOCOUPLE RAKE BOTTOM COVER ASSEMBLY</text>
<text x="427" y="46.4">FOR INITIAL BUILD.</text>
<text x="17.9" y="58.7">3</text>
<text x="30.6" y="58.7">2</text>
<text x="39.4" y="58.7">S1101MFT1632-01</text>
<text x="109.3" y="58.3">NAME LABEL</text>
<text x="418.9" y="56">3.</text>
<text x="427" y="56">CHEMICAL CONVERSION COAT ANY DAMAGED</text>
<text x="427" y="60.7">OR MACHINED AREAS ON ALUMINUM PARTS</text>
<text x="427" y="65.5">PER MIL-DTL-5541, TYPE I, CLASS 3.</text>
<text x="17.9" y="71.4">4</text>
<text x="30.6" y="71.4">1</text>
<text x="39.4" y="71.4">S1101MFT1632-02</text>
<text x="109.3" y="71">PART NUMBER LABEL</text>
<text x="418.9" y="75">4.</text>
<text x="427" y="75">CLEAN ALL SURFACES WITH ISOPROPYL ALCOHOL</text>
<text x="109.3" y="83.7">SERIAL NUMBER LABEL</text>
<text x="427" y="79.8">AND LET AIR DRY. WIPE WITH CLEAN COTTON</text>
<text x="17.9" y="84.1">5</text>
<text x="30.6" y="84.1">1</text>
<text x="39.4" y="84.1">S1101MFT1632-XX</text>
<text x="427" y="84.5">SWABS AND/OR LINT-FREE CLOTH.</text>
<text x="418.9" y="94.1">5.</text>
<text x="427" y="94.1">HANDLE WITH CLEAN, LINT-FREE GLOVES.</text>
<text x="17.9" y="96.8">6</text>
<text x="30.6" y="96.8">1</text>
<text x="39.4" y="96.8">S1101MFT1632-XX</text>
<text x="109.3" y="96.4">IMS LABEL</text>
<text x="418.9" y="103.6">6.</text>
<text x="427" y="103.6">BEFORE STORAGE, PROTECT WITH CONTAMINATION</text>
<text x="17.9" y="109.5">7</text>
<text x="30.6" y="109.5">1</text>
<text x="39.4" y="109.5">S1101MFT1632-24</text>
<text x="109.3" y="109.1">FRONT LABEL</text>
<text x="427" y="108.3">BARRIER. USE CLEAN, NEW, TRANSPARENT</text>
<text x="427" y="113.1">POLYETHYLENE BAG FOR SMALL ITEMS OR 4 MIL</text>
<text x="427" y="117.9">THICK MINIMUM POLYETHYLENE SHEET AND SEAL.</text>
<text x="17.9" y="122.2">8</text>
<text x="30.6" y="122.2">1</text>
<text x="39.4" y="122.2">S1101MFT1632-25</text>
<text x="109.3" y="121.8">BACK LABEL</text>
<text x="427" y="122.6">MARK PART NUMBER, A DASH, AND A SERIAL/LOT</text>
<text x="427" y="127.4">NUMBER AS SPECIFIED IN WORK ORDER/SOW,</text>
<text x="427" y="132.2">BY TAGGING PER SAE-AS478-35D.</text>
<text x="418.9" y="141.7">7.</text>
<text x="427" y="141.7">TIGHTEN SNUG TIGHT PER ESTABLISHED PROCEDURES.</text>
<text x="418.9" y="151.2">8.</text>
<text x="427" y="151.2">APPLY LABELS TO CLEAN, DRY SURFACE IN</text>
<text x="427" y="156">LOCATIONS SHOWN.</text>
<text x="234.7" y="175.9">(.61)</text>
<text x="54" y="185.7">8</text>
<text x="66" y="185.4">3</text>
<text x="234.7" y="180.6">[15,49]</text>
<text x="318.5" y="185.4">(7.62)</text>
<text x="316.7" y="190.2">[193,55]</text>
<text x="161" y="204.6">7</text>
<text x="168.4" y="204.6">2 PLACES</text>
<text x="21" y="223.2">8</text>
<text x="33.8" y="222.8">4</text>
<text x="393.7" y="245.7">[137,16]</text>
<text x="395.5" y="241">(5.40)</text>
<text x="196.6" y="269.9">1</text>
<text x="48.8" y="296.9">8</text>
<text x="61.2" y="296.6">5</text>
<text x="139.7" y="296.6">7</text>
<text x="152.1" y="296.9">8</text>
<text x="243.2" y="296.6">2</text>
<text x="280.8" y="296.9">8</text>
<text x="293.1" y="296.6">8</text>
<text x="363.2" y="296.6">3</text>
<text x="375.6" y="296.9">8</text>
<text x="82.7" y="309.6">8</text>
<text x="94.5" y="309.3">6</text>
<text x="421" y="338.1">A</text>
<text x="430.2" y="338.1">INCORPORATED ACME-ECO-507.</text>
<text x="461.2" y="354">REVISION HISTORY</text>
</g>
<g font-size="3.4">
<text x="327.7" y="381.7">K.RHODES 9/19/14</text>
<text x="381.7" y="381.7">D.SEELEY 9/23/14</text>
<text x="327.7" y="386.8">G.FEDEVICH 9/26/14</text>
<text x="381.7" y="386.8">M.WILKINSON 9/22/14</text>
<text x="327.7" y="391.8">A.DRAKE 9/26/14</text>
<text x="381.7" y="391.8">B.BOROWSKI 9/29/14</text>
<text x="327.7" y="402">C.WERNER 9/24/14</text>
<text x="327.7" y="396.9">T.GOBELI 9/22/14</text>
<text x="327.7" y="407.1">W.BORRELLI 9/19/14</text>
</g>
<g font-size="3.3">
<text x="99.3" y="17.1">DRAWING LIST</text>
<text x="520" y="334">AK 11/07/16</text>
<text x="520" y="337.8">LF 11/07/16</text>
<text x="520" y="341.6">AD 11/08/16</text>
<text x="272.3" y="359.4">S1101MFA1609</text>
<text x="272.3" y="364.5">S1101MFA1605</text>
<text x="435.2" y="417.2">5/8</text>
<text x="487.1" y="417.2">9/29/14</text>
<text x="519.9" y="417.2">1 OF 1</text>
</g>
<g font-size="3">
<text x="15.5" y="23.3">ITEM</text>
<text x="29.1" y="23.3">QTY</text>
<text x="63.3" y="23.3">PART NUMBER</text>
<text x="149" y="23.3">DESCRIPTION</text>
<text x="549" y="252.9" transform="rotate(-90 549 252.9)">REV</text>
<text x="549.1" y="271.9" transform="rotate(-90 549.1 271.9)">SH</text>
<text x="549" y="341.8" transform="rotate(-90 549 341.8)">DWG NO</text>
<text x="419.6" y="347.2">REV</text>
<text x="462.3" y="347.2">DESCRIPTION</text>
<text x="523.8" y="347.2">APPROVED</text>
<text x="449" y="362.6">NATIONAL AERONAUTICS AND SPACE ADMINISTRATION</text>
<text x="272.6" y="369.5">NEXT ASSEMBLY</text>
<text x="310.7" y="370.6">APPROVED:</text>
<text x="464.4" y="366">JOHN H. GLENN RESEARCH CENTER</text>
<text x="479.9" y="369.5">LEWIS FIELD</text>
<text x="476.8" y="372.9">CLEVELAND, OHIO</text>
<text x="311.3" y="381.5">DESIGNER</text>
<text x="365.2" y="381.5">QUALITY</text>
<text x="417.1" y="381">TITLE</text>
<text x="311.3" y="386.6">REVIEWER</text>
<text x="363.5" y="386.6">MATERIALS</text>
<text x="309.7" y="391.7">MECHANICAL</text>
<text x="364.4" y="391.7">PROJ LEAD</text>
<text x="265.6" y="401.8">THIRD ANGLE PROJECTION</text>
<text x="309.7" y="396.8">ELECTRICAL</text>
<text x="309.7" y="401.8">STRUCTURAL</text>
<text x="312.8" y="406.9">SAFETY</text>
<text x="417.2" y="403.2">SIZE</text>
<text x="433.3" y="403.2">CAGE CODE</text>
<text x="458.4" y="403.2">DWG NO</text>
<text x="537.1" y="403">REV</text>
<text x="311.8" y="412.8">DIMENSIONS AND TOLERANCING</text>
<text x="362.7" y="412.8">CONTRACT NUMBER: NNC14CA02C</text>
<text x="317.1" y="416.9">PER ASME Y14.5M-1994</text>
<text x="362.7" y="416.9">PROJECT CODE: S2-BT3</text>
<text x="417.1" y="417.1">SCALE</text>
<text x="452" y="417.1">INITIAL REL DATE</text>
<text x="502.8" y="417.2">SHEET</text>
<text x="13.8" y="422.5">ZIN_C_2012.frm</text>
<text x="417.5" y="423.4">RELEASE LEVEL:ECO</text>
<text x="498.6" y="423.4">PRO/E VERSION:Wildfire 5.0</text>
<text x="417.5" y="426.8">MODEL: S1101MFA1632</text>
</g>
<g font-size="2.6">
<text x="318.6" y="358.8">THIS DRAWING IS UNDER</text>
<text x="310.7" y="364.9">REVISE WITHOUT AN APPROVED ECO.</text>
<text x="312.3" y="361.9">CONFIGURATION CONTROL: DO NOT</text>
<text x="378.5" y="360.4">ZIN TECHNOLOGIES</text>
<text x="378.5" y="363.5">6745 ENGLE ROAD</text>
<text x="378.5" y="366.5">AIRPORT EXECUTIVE PARK</text>
<text x="378.5" y="369.6">CLEVELAND, OHIO 44130</text>
<text x="262.7" y="375.3">UNLESS OTHERWISE SPECIFIED:</text>
<text x="378.5" y="372.6">(440) 625-2200</text>
<text x="378.5" y="375.7">www.zin-tech.com</text>
</g>
<g font-size="2.1">
<text x="315.3" y="374">PRIOR TO USE, CHECK WITH CONFIGURATION</text>
<text x="316.3" y="376.5">MANAGEMENT FOR ANY OUTSTANDING ECOS.</text>
<text x="264" y="378.7">1. ALL DIMENSIONS ARE IN INCHES</text>
<text x="264" y="381.2">2. BREAK EDGES .010-.020</text>
<text x="264" y="383.6">3. INSIDE CORNERS R.02 MAX</text>
<text x="264" y="386.1">4. LINEAR TOLERANCES:</text>
<text x="267.8" y="388.6">.X</text>
<text x="267.8" y="391.1">.XX</text>
<text x="267.8" y="393.5">.XXX</text>
<text x="293.8" y="396">.5</text>
</g>
</svg>
